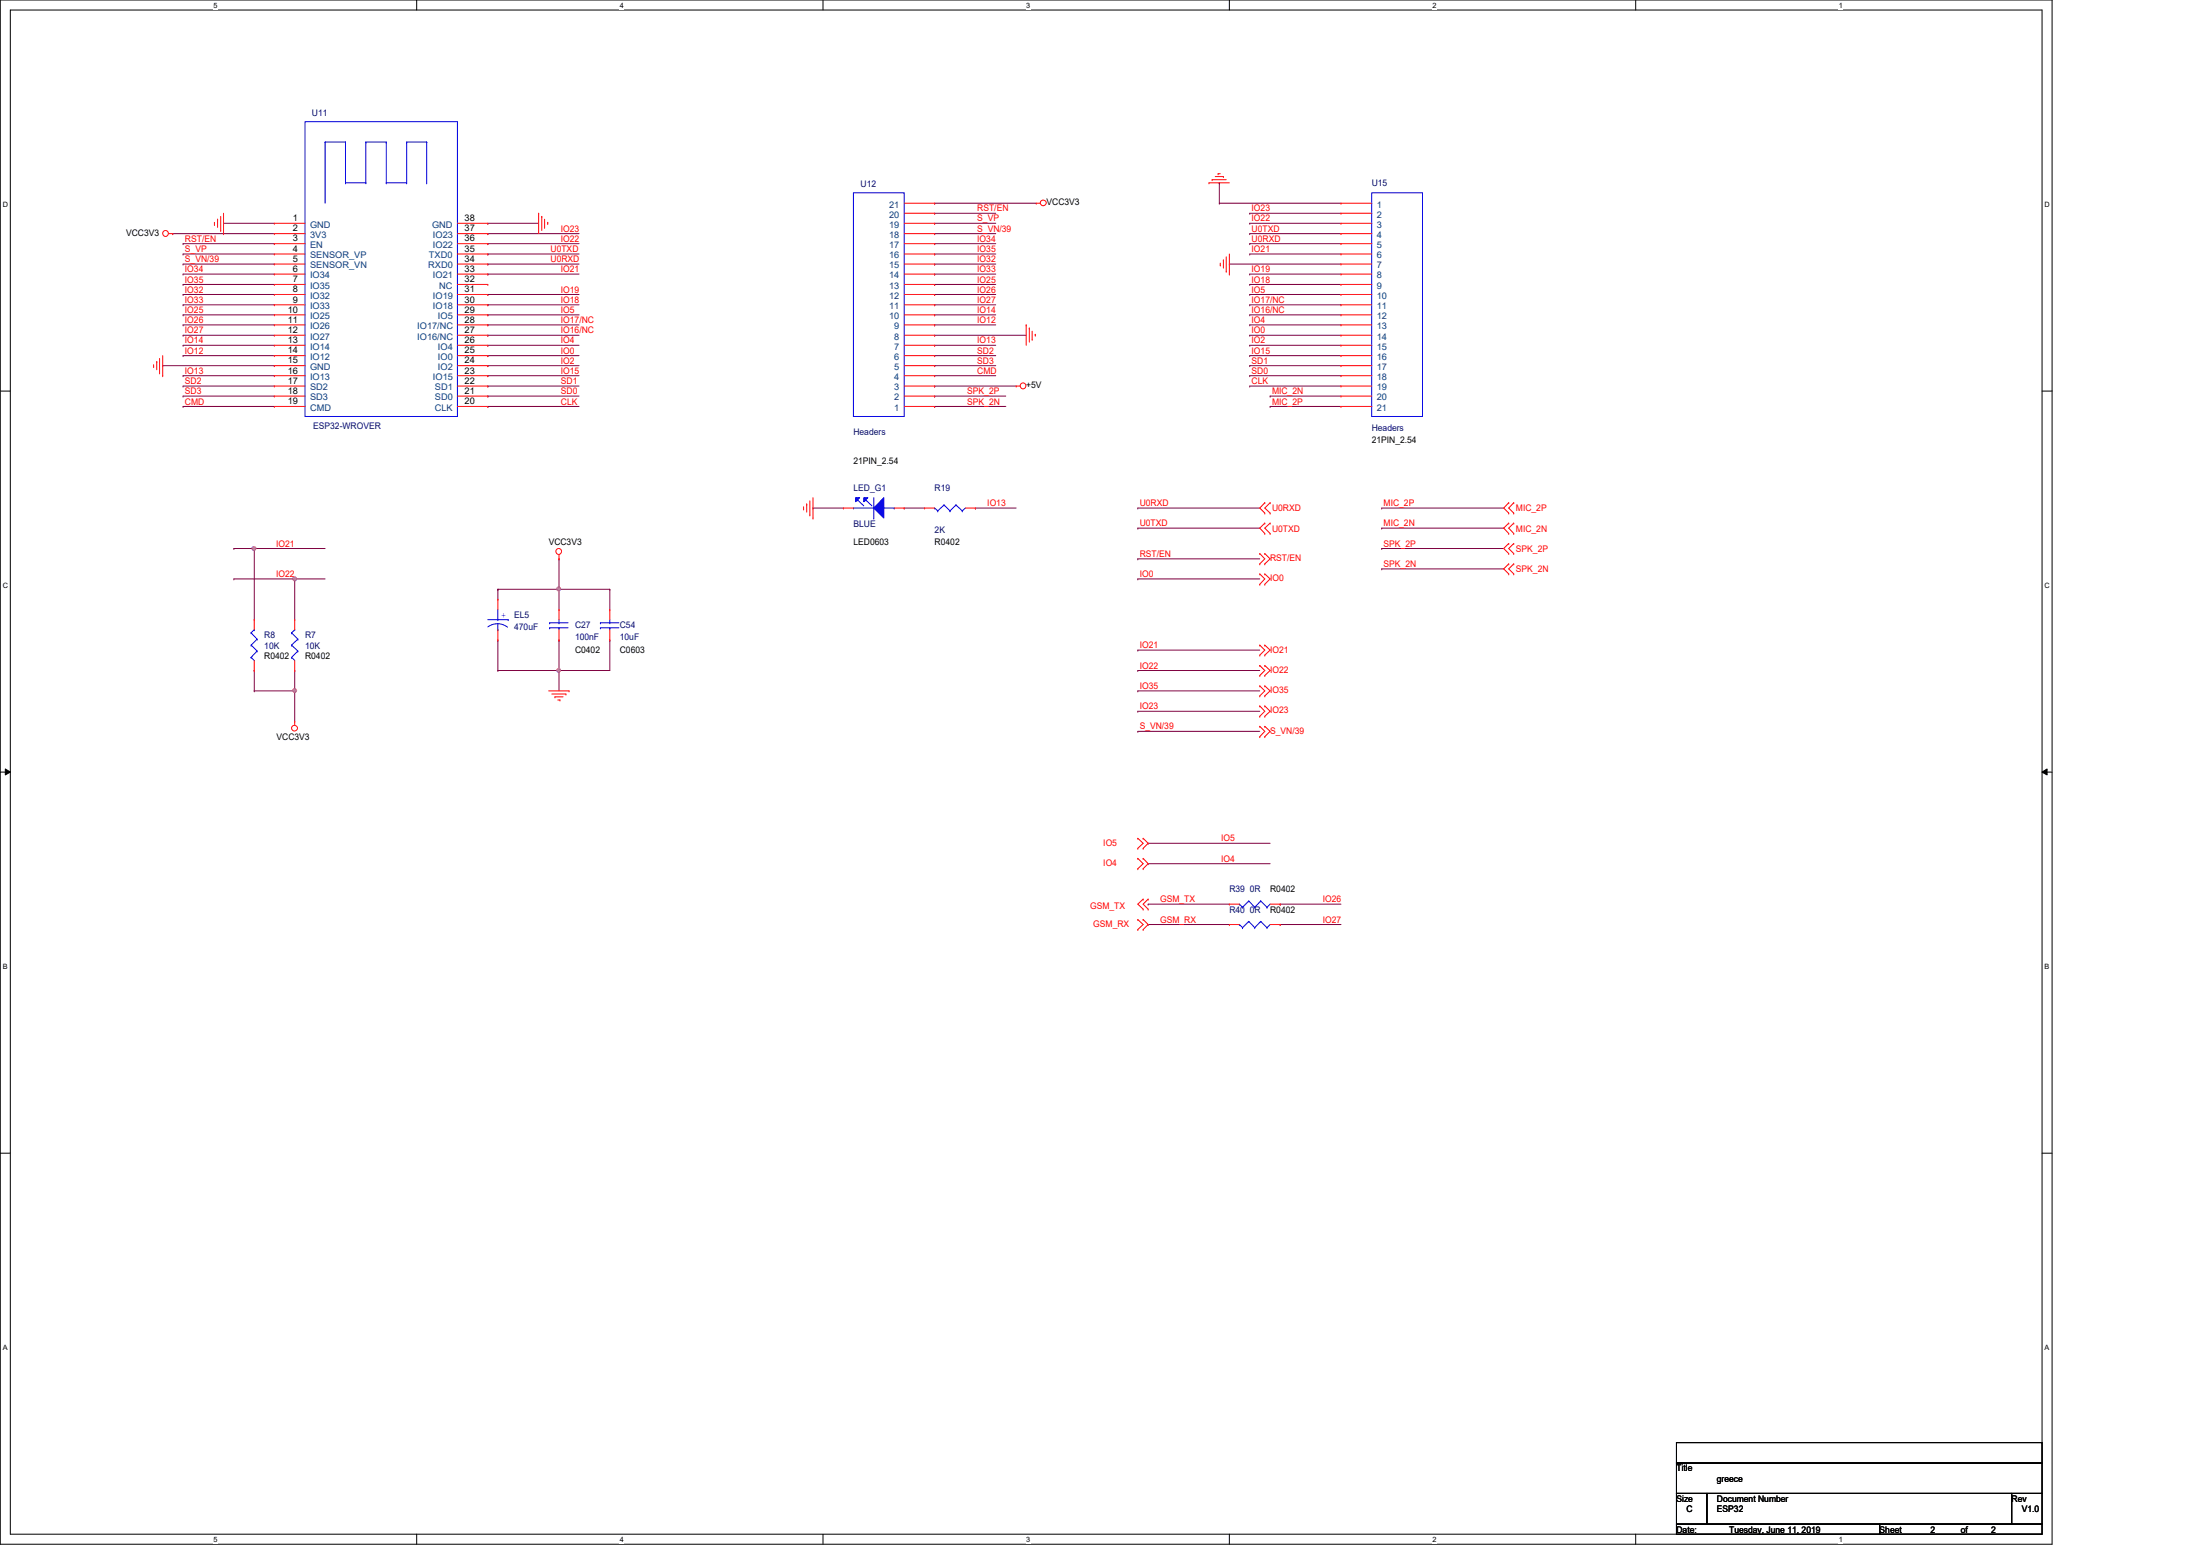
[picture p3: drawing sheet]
<svg xmlns="http://www.w3.org/2000/svg" width="297mm" height="210mm" viewBox="0 0 297 210" stroke-linecap="round" stroke-linejoin="round" font-family="sans-serif">
<path d="M0 0h277.1v208.4h-277.1zM1.4 1.4h274.3v205.7h-274.3z" fill="none" stroke="#000" stroke-width=".14"/>
<g fill="#fff">
<path d="M28.8 .1h.6v1.1h-.6z"/>
<path d="M28.8 207.2h.6v1.1h-.6z"/>
</g>
<path d="M56.3 0v1.4M56.3 207.1v1.3" fill="none" stroke="#000" stroke-width=".14"/>
<g fill="#fff">
<path d="M83.7 .1h.5v1.1h-.5z"/>
<path d="M83.7 207.2h.5v1.1h-.5z"/>
</g>
<path d="M111.1 0v1.4M111.1 207.1v1.3" fill="none" stroke="#000" stroke-width=".14"/>
<g fill="#fff">
<path d="M138.6 .1h.5v1.1h-.5z"/>
<path d="M138.6 207.2h.5v1.1h-.5z"/>
</g>
<path d="M166 0v1.4M166 207.1v1.3" fill="none" stroke="#000" stroke-width=".14"/>
<g fill="#fff">
<path d="M193.4 .1h.6v1.1h-.6z"/>
<path d="M193.4 207.2h.6v1.1h-.6z"/>
</g>
<path d="M220.8 0v1.4M220.8 207.1v1.3" fill="none" stroke="#000" stroke-width=".14"/>
<g fill="#fff">
<path d="M248.3 .1h.5v1.1h-.5z"/>
<path d="M248.3 207.2h.5v1.1h-.5z"/>
<path d="M.4 27.1h.7v1.1h-.7z"/>
<path d="M276.1 27.1h.7v1.1h-.7z"/>
<path d="M.4 78.5h.7v1.1h-.7z"/>
<path d="M276.1 78.5h.7v1.1h-.7z"/>
</g>
<path d="M0 52.8h1.4M275.7 52.8h1.4" fill="none" stroke="#000" stroke-width=".14"/>
<g fill="#fff">
<path d="M.4 129.9h.6v1.1h-.6z"/>
<path d="M276.1 129.9h.6v1.1h-.6z"/>
</g>
<path d="M0 104.2h1.4M.7 103.8l.7 .4-.7 .4zM275.7 104.2l.7-.4v.8zM275.7 104.2h1.4" fill="none" stroke="#000" stroke-width=".14"/>
<path d="M.7 103.8l.7 .4-.7 .4zM275.7 104.2l.7-.4v.8z" fill="#000"/>
<g fill="#fff">
<path d="M.4 181.4h.6v1.1h-.6z"/>
<path d="M276.1 181.4h.6v1.1h-.6z"/>
</g>
<path d="M0 155.7h1.4M275.7 155.7h1.4" fill="none" stroke="#000" stroke-width=".14"/>
<g fill="none" stroke="#7f003f" stroke-width=".14">
<path d="M23.3 31.5h.1M23.3 31.5h13.7M24.7 32.9h.1M24.7 34.3h.1M24.7 35.6h.1M24.7 37h.1M24.7 38.4h.1M24.7 39.8h.1M24.7 39.8h12.3M24.7 38.4h12.3M24.7 32.9h12.3M24.7 37h12.3"/>
<path d="M24.7 34.3h12.3M24.7 35.6h12.3M30.2 30.1h.1M30.2 30.1h6.8M65.9 30.1h.1M65.9 37h.1M65.9 34.3h.1M65.9 35.6h.1M65.9 31.5h.1M65.9 32.9h.1M65.9 39.8h.1M65.9 39.8h12.3"/>
<path d="M65.9 32.9h12.3M65.9 31.5h12.3M65.9 30.1h6.8M65.9 37h12.3M65.9 34.3h12.3M65.9 35.6h12.3M164.6 24.7h.1M164.6 27.4h.1M164.6 24.7v2.7M164.6 27.4h16.5M168.7 39.8h.1M168.7 38.4h.1"/>
<path d="M168.7 32.9h.1M168.7 31.5h.1M168.7 39.8h12.4M168.7 38.4h12.4M168.7 32.9h12.4M168.7 31.5h12.4M22 49.4h.1M22 49.4h15M24.7 45.3h.1M24.7 43.9h.1M24.7 42.5h.1M24.7 50.7h.1"/>
<path d="M24.7 48h.1M24.7 46.6h.1M24.7 41.1h.1M24.7 48h12.3M24.7 45.3h12.3M24.7 43.9h12.3M24.7 42.5h12.3M24.7 41.1h12.3M24.7 46.6h12.3M24.7 50.7h12.3M65.9 48h.1M65.9 41.1h.1"/>
<path d="M65.9 42.5h.1M65.9 49.4h.1M65.9 46.6h.1M65.9 50.7h.1M65.9 48h12.3M65.9 49.4h12.3M65.9 42.5h12.3M65.9 41.1h12.3M65.9 46.6h12.3M65.9 50.7h12.3M39.8 78.1h.1M39.8 78.1h4.1"/>
<path d="M109.8 68.6h.1M109.8 68.6h4.1M122.1 68.6h.1M122.1 68.6h2.7M131.7 68.6h.1M131.7 68.6h5.5M153.6 71.3h.1M153.6 68.6h.1M153.6 78.1h.1M153.6 75.4h.1M153.6 68.6h16.5M153.6 71.3h16.5"/>
<path d="M153.6 78.1h16.5M153.6 75.4h16.5"/>
</g>
<circle cx="39.8" cy="78.1" r=".26" fill="#f0f"/>
<circle cx="39.8" cy="78.1" r=".26" fill="none" stroke="#f0f" stroke-width=".14"/>
<path d="M34.3 74h.1M34.3 74h9.6" fill="none" stroke="#7f003f" stroke-width=".14"/>
<circle cx="34.3" cy="74" r=".26" fill="#f0f"/>
<circle cx="34.3" cy="74" r=".26" fill="none" stroke="#f0f" stroke-width=".14"/>
<g fill="none" stroke="#7f003f" stroke-width=".14">
<path d="M166 35.6h.1M166 35.6h15.1M168.7 28.8h.1M168.7 34.3h.1M168.7 30.1h.1M168.7 37h.1M168.7 28.8h12.4M168.7 34.3h12.4M168.7 30.1h12.4M168.7 37h12.4M24.7 52.1h.1M24.7 53.5h.1"/>
<path d="M24.7 54.9h.1M24.7 52.1h12.3M24.7 53.5h12.3M24.7 54.9h12.3M65.9 52.1h.1M65.9 53.5h.1M65.9 54.9h.1M65.9 43.9h.1M65.9 45.3h.1M65.9 52.1h12.3M65.9 53.5h12.3M65.9 54.9h12.3"/>
<path d="M65.9 43.9h12.3M65.9 45.3h12.3M168.7 46.6h.1M168.7 48h.1M168.7 43.9h.1M168.7 45.3h.1M168.7 52.1h.1M168.7 50.7h.1M168.7 49.4h.1M168.7 41.1h.1M168.7 42.5h.1M168.7 46.6h12.4"/>
<path d="M168.7 48h12.4M168.7 52.1h12.4M168.7 43.9h12.4M168.7 45.3h12.4M168.7 50.7h12.4M168.7 49.4h12.4M168.7 41.1h12.4M168.7 42.5h12.4M75.5 79.5h.1M75.5 79.5v2.8M75.5 86.4h.1M75.5 90.5h.1"/>
<path d="M75.5 86.4v4.1M82.3 86.4h.1M82.3 86.4v4.1h-6.8"/>
</g>
<circle cx="75.4" cy="79.5" r=".26" fill="#f0f"/>
<circle cx="75.4" cy="79.5" r=".26" fill="none" stroke="#f0f" stroke-width=".14"/>
<path d="M75.5 79.5h.1M75.5 75.4h.1M75.5 79.5h6.8M75.5 75.4v4.1M82.3 79.5h.1M82.3 79.5v2.8M34.3 90.5h.1M34.3 93.3h.1M34.3 90.5v2.8M34.3 93.3h5.5" fill="none" stroke="#7f003f" stroke-width=".14"/>
<circle cx="39.8" cy="93.2" r=".26" fill="#f0f"/>
<circle cx="39.8" cy="93.2" r=".26" fill="none" stroke="#f0f" stroke-width=".14"/>
<g fill="none" stroke="#7f003f" stroke-width=".14">
<path d="M126.2 30.1h.1M126.2 31.5h.1M126.2 39.8h.1M126.2 38.4h.1M126.2 37h.1M126.2 28.8h.1M126.2 32.9h.1M126.2 34.3h.1M126.2 35.6h.1M126.2 27.4h.1M126.2 30.1h8.2M126.2 31.5h8.2"/>
<path d="M126.2 39.8h8.2M126.2 38.4h8.2M126.2 37h8.2M126.2 28.8h8.2M126.2 32.9h8.2M126.2 34.3h8.2M126.2 35.6h8.2M126.2 27.4h13.7M126.2 42.5h.1M126.2 52.1h.1M126.2 41.1h.1M126.2 46.6h.1"/>
<path d="M126.2 45.3h.1M126.2 43.9h.1M126.2 48h.1M126.2 49.4h.1M126.2 50.7h.1M126.2 54.9h.1M126.2 53.5h.1M126.2 42.5h8.2M126.2 52.1h11M126.2 41.1h8.2M126.2 46.6h8.2M126.2 45.3h12.4"/>
<path d="M126.2 43.9h8.2M126.2 48h8.2M126.2 49.4h8.2M126.2 50.7h8.2M126.2 54.9h9.6M126.2 53.5h9.6M171.5 53.5h.1M171.5 54.9h.1M171.5 54.9h9.6M171.5 53.5h9.6M31.6 78.1h.1M31.6 74h.1"/>
<path d="M31.6 78.1h8.2M31.6 74h2.7M34.3 74h.1M34.3 74v9.7M39.8 78.1h.1M39.8 78.1v5.6M67.2 79.5h.1M67.2 79.5v1.4M67.2 79.5h8.3M186.6 71.3h.1M186.6 68.6h.1M186.6 76.8h.1"/>
<path d="M186.6 74h.1M186.6 74h16.4M186.6 71.3h16.4M186.6 68.6h16.4M186.6 76.8h16.4M39.8 90.5h.1M39.8 93.3h.1M39.8 90.5v6.9M67.2 90.5h.1M67.2 90.5h8.3M153.6 90.5h.1M153.6 87.8h.1"/>
<path d="M153.6 93.3h.1M153.6 96h.1M153.6 98.7h.1M153.6 90.5h16.5M153.6 87.8h16.5M153.6 93.3h16.5M153.6 96h16.5M153.6 98.7h16.5M155 113.8h.1M155 116.6h.1M155 113.8h16.5M155 116.6h16.5"/>
<path d="M155 122h.1M155 124.8h.1M155 122h11M155 124.8h11M172.8 124.8h.1M172.8 122h.1M172.8 122h8.3M172.8 124.8h8.3"/>
</g>
<circle cx="75.4" cy="90.5" r=".25" fill="#f0f"/>
<circle cx="75.4" cy="90.5" r=".25" fill="none" stroke="#f0f" stroke-width=".14"/>
<path d="M67.2 86.4h.1M67.2 86.4v4.1M75.5 90.5h.1M75.5 90.5v2.8" fill="none" stroke="#7f003f" stroke-width=".14"/>
<g fill="none" stroke="#f00" stroke-width=".14">
<path d="M22.8 31.5h.5M23.3 31.5h.1M29 30.3h.1M29 30v.3M29.4 29.6h.1M29.4 29.6v1.1M29.8 31.1h.1M29.8 29.2v1.9M30.2 31.5h.1M30.2 28.8v2.7M72.7 28.8h.1M72.7 28.8v2.7"/>
<path d="M73.1 29.2h.1M73.1 29.2v1.9M73.5 30.7h.1M73.5 29.6v1.1M74 30h.1M74 30v.3M139.9 27.4h.1M139.9 27.4h.6M163.2 24.7h.1M163.2 24.7h2.8M163.7 24.3h.1M163.7 24.3h1.9"/>
<path d="M164.1 23.8h1.1M164.5 23.5h.1M164.5 23.5h.3M164.8 35.8h.1M164.8 35.5v.3M165.2 23.8h.1M165.2 35.1h.1M165.2 35.1v1.1M165.6 36.6h.1M165.6 34.7v1.9M166 37h.1M166 34.3v2.7"/>
<path d="M20.7 49.5h.1M20.7 49.2v.3M21.2 48.8h.1M21.2 48.8v1.1M21.5 50.3h.1M21.5 48.4v1.9M22 50.7h.1M22 48v2.7M137.2 52.1h.1M137.2 52.1h.5M138.6 43.9h.1M138.6 43.9v2.7"/>
<path d="M139 44.3h.1M139 44.3v1.9M139.4 45.8h.1M139.4 44.7v1.1M139.8 45.1h.1M139.8 45.1v.3M75.5 75.4h.1M75.5 74.9v.5M108.5 68.7h.1M108.5 68.4v.3M108.9 68h.1M108.9 68v1.1"/>
<path d="M109.3 69.5h.1M109.3 67.6v1.9M109.8 69.9h.1M109.8 67.2v2.7M170.1 78.9h.1M170.1 77.5h.1M170.1 76.1h.1M170.1 74.7h.1M170.1 77.5l.7 .6-.7 .8M170.1 74.7l.7 .7-.7 .7M170.8 67.9h.1M170.8 69.3h.1"/>
<path d="M170.8 70.6h.1M170.8 72h.1M170.8 78.9h.1M170.8 77.5h.1M170.8 76.1h.1M170.8 74.7h.1M170.8 67.9l-.7 .7 .7 .7M170.8 70.6l-.7 .7 .7 .7M170.8 77.5l.7 .6-.7 .8M170.8 74.7l.7 .7-.7 .7M171.5 69.3h.1M171.5 67.9h.1"/>
<path d="M171.5 72h.1M171.5 70.6h.1M171.5 67.9l-.7 .7 .7 .7M171.5 70.6l-.7 .7 .7 .7M203.7 67.9h.1M203.7 69.3h.1M203.7 70.6h.1M203.7 72h.1M203.7 73.4h.1M203.7 74.7h.1M203.7 76.1h.1M203.7 77.5h.1"/>
<path d="M203.7 76.1l-.7 .7 .7 .7M203.7 67.9l-.7 .7 .7 .7M203.7 70.6l-.7 .7 .7 .7M203.7 73.4l-.7 .6 .7 .7M204.4 69.3h.1M204.4 67.9h.1M204.4 72h.1M204.4 70.6h.1M204.4 74.7h.1M204.4 73.4h.1M204.4 77.5h.1M204.4 76.1h.1"/>
<path d="M204.4 67.9l-.7 .7 .7 .7M204.4 70.6l-.7 .7 .7 .7M204.4 73.4l-.7 .6 .7 .7M204.4 76.1l-.7 .7 .7 .7M39.8 97.4h.1M39.8 97.4v.5M74.1 93.3h2.7M74.5 93.7h1.9M74.9 94.1h.1M74.9 94.1h1.1M75.3 94.5h.3M75.6 94.5h.1"/>
<path d="M76.4 93.7h.1M76.8 93.3h.1M170.1 91.2h.1M170.1 89.8h.1M170.1 88.4h.1M170.1 87.1h.1M170.1 93.9h.1M170.1 92.6h.1M170.1 96.7h.1M170.1 95.3h.1M170.1 99.4h.1M170.1 98h.1"/>
<path d="M170.1 89.8l.7 .7-.7 .7M170.1 87.1l.7 .7-.7 .6M170.1 92.6l.7 .7-.7 .6M170.1 95.3l.7 .7-.7 .7M170.1 98l.7 .7-.7 .7M170.8 91.2h.1M170.8 89.8h.1M170.8 88.4h.1M170.8 87.1h.1M170.8 93.9h.1M170.8 92.6h.1M170.8 96.7h.1"/>
<path d="M170.8 95.3h.1M170.8 99.4h.1M170.8 98h.1M170.8 89.8l.7 .7-.7 .7M170.8 87.1l.7 .7-.7 .6M170.8 92.6l.7 .7-.7 .6M170.8 95.3l.7 .7-.7 .7M170.8 98l.7 .7-.7 .7M153.6 113.2h.1M153.6 114.5h.1M153.6 115.9h.1M153.6 117.3h.1"/>
<path d="M153.6 113.2l.7 .6-.7 .7M153.6 115.9l.7 .7-.7 .7M154.3 114.5h.1M154.3 113.2h.1M154.3 117.3h.1M154.3 115.9h.1M154.3 113.2l.7 .6-.7 .7M154.3 115.9l.7 .7-.7 .7M153.6 124.1h.1M153.6 125.5h.1M153.6 124.1l.7 .7-.7 .7M154.3 121.4h.1"/>
<path d="M154.3 122.7h.1M154.3 125.5h.1M154.3 124.1h.1M154.3 121.4l-.7 .6 .7 .7M154.3 124.1l.7 .7-.7 .7M155 121.4h.1M155 122.7h.1M155 121.4l-.7 .6 .7 .7"/>
<circle cx="22.3" cy="31.5" r=".39"/>
<circle cx="140.9" cy="27.4" r=".39"/>
<circle cx="138.1" cy="52.1" r=".39"/>
<circle cx="75.4" cy="74.4" r=".39"/>
<circle cx="39.8" cy="98.3" r=".39"/>
</g>
<path d="M226.4 194.7h49.3v2.8h-49.3zM226.4 197.5h49.3v4.1h-49.3zM226.4 201.6h4.1v4.1h-4.1zM226.4 205.7h27.4v1.4h-27.4zM230.5 201.6h41.1v4.1h-41.1zM253.8 205.7h21.9v1.4h-21.9zM271.6 201.6h4.1v4.1h-4.1z" fill="none" stroke="#000" stroke-width=".14"/>
<path d="M119.3 67.2v2.7l-1.3-1.3z" fill="#00f"/>
<path d="M119.3 67.2v2.7l-1.3-1.3z" fill="none" stroke="#00f" stroke-width=".14"/>
<path d="M116.6 67.2h.6l-.6 .5z" fill="#00f"/>
<path d="M116.6 67.2h.6l-.6 .5z" fill="none" stroke="#00f" stroke-width=".14"/>
<path d="M115.5 67.2h.6l-.6 .5z" fill="#00f"/>
<g fill="none" stroke="#00f" stroke-width=".14">
<path d="M41.2 16.4h20.6v39.8h-20.6zM43.9 19.2h.1M43.9 19.2v8.2M43.9 19.2h2.7M46.6 19.2h.1M46.6 19.2v5.5M49.4 19.2h.1M49.4 19.2h2.8M49.4 19.2v5.5M52.2 19.2h.1M52.2 19.2v5.5M54.9 19.2h.1"/>
<path d="M54.9 19.2h2.7M54.9 19.2v5.5M57.6 19.2h.1M57.6 19.2v5.5M46.6 24.7h.1M46.6 24.7h2.8M49.4 24.7h.1M52.2 24.7h.1M52.2 24.7h2.7M54.9 24.7h.1M57.6 24.7h.1M115.2 26h6.9v30.2h-6.9z"/>
<path d="M185.2 26h6.9v30.2h-6.9zM115.2 68.6h.1M115.2 68.6h2.8M115.5 67.2h.6l-.6 .5zM115.8 67.5h.1M115.8 67.5l.8 .8M116.9 67.5h.1M116.9 67.5l.8 .8M118 69.9h.1M118 67.2v2.7M119.3 68.6h1.4M120.7 68.6h.1"/>
<path d="M126.2 68.6h.1M126.2 68.6l.4 .4M126.6 69h.1M127.5 68.2h.1M127.5 68.2l.8 .8M127.5 68.2l-.9 .8M128.3 69h.1M129.1 68.2h.1M129.1 68.2l.8 .8M129.1 68.2l-.8 .8M129.9 69h.1M130.3 68.6l-.4 .4"/>
<path d="M33.9 88.7h.1M33.9 87.1h.1M33.9 85.4h.1M33.9 88.7l.4 .5M33.9 87.1l.8 .8M33.9 85.4l.8 .9M34.3 85h.1M34.3 85l-.4 .4M34.7 87.9h.1M34.7 86.3h.1M34.7 87.9l-.8 .8M34.7 86.3l-.8 .8"/>
<path d="M39.4 88.7h.1M39.4 87.1h.1M39.4 85.4h.1M39.4 88.7l.4 .5M39.4 87.1l.8 .8M39.4 85.4l.8 .9M39.8 85h.1M39.8 85l-.4 .4M40.2 87.9h.1M40.2 86.3h.1M40.2 87.9l-.8 .8M40.2 86.3l-.8 .8"/>
<path d="M65.9 83.7h2.7M67.2 85h.1M67.2 83.7h.1M67.2 84.2a2.16 2.16 0 0 1 1.3 .5M67.2 84.2a2.12 2.12 0 0 0-1.3 .4M67.2 82.3v1.4M67.2 84.2v.8M68.6 83.7h.1M74.2 84.1h.1M74.2 84.8h.1M74.2 84.1h2.5M74.2 84.8h2.5"/>
<path d="M75.5 84.8h.1M75.5 84.1h.1M75.5 83.7v.4M75.5 84.8v.2M81.1 84.1h.1M81.1 84.8h.1M81.1 84.1h2.5M81.1 84.8h2.5M82.3 84.8h.1M82.3 84.1h.1M82.3 83.7v.4M82.3 84.8v.2"/>
<path d="M167.3 122h.1M167.3 124.8h.1M167.3 122l.5 .5M167.3 124.8l.5 .4M167.8 122.5h.1M167.8 125.2h.1M168.6 121.6h.1M168.6 124.4h.1M168.6 121.6l.8 .9M168.6 121.6l-.8 .9M168.6 124.4l.8 .8M168.6 124.4l-.8 .8"/>
<path d="M169.4 122.5h.1M169.4 125.2h.1M170.2 121.6h.1M170.2 124.4h.1M170.2 121.6l.9 .9M170.2 121.6l-.8 .9M170.2 124.4l.9 .8M170.2 124.4l-.8 .8M171.1 122.5h.1M171.1 125.2h.1M171.5 122l-.4 .5M171.5 124.8l-.4 .4"/>
</g>
<g fill="none" stroke="#f00" stroke-width=".14">
<path d="M37 30.1h.1M37 31.5h.1M37 32.9h.1M37 34.3h.1M37 35.6h.1M37 37h.1M37 38.4h.1M37 39.8h.1M37 30.1h4.2M37 31.5h4.2M37 32.9h4.2M37 34.3h4.2"/>
<path d="M37 35.6h4.2M37 37h4.2M37 38.4h4.2M37 39.8h4.2M61.8 30.1h4.1M61.8 31.5h4.1M61.8 32.9h4.1M61.8 34.3h4.1M61.8 35.6h4.1M61.8 37h4.1M61.8 38.4h4.1M61.8 39.8h4.1"/>
<path d="M65.9 30.1h.1M65.9 31.5h.1M65.9 32.9h.1M65.9 34.3h.1M65.9 35.6h.1M65.9 37h.1M65.9 38.4h.1M65.9 39.8h.1M122.1 30.1h4.1M122.1 31.5h4.1M122.1 32.9h4.1M122.1 34.3h4.1"/>
<path d="M122.1 35.6h4.1M122.1 37h4.1M122.1 38.4h4.1M122.1 39.8h4.1M122.1 28.8h4.1M122.1 27.4h4.1M126.2 39.8h.1M126.2 38.4h.1M126.2 37h.1M126.2 35.6h.1M126.2 34.3h.1M126.2 32.9h.1"/>
<path d="M126.2 31.5h.1M126.2 30.1h.1M126.2 28.8h.1M126.2 27.4h.1M181.1 27.4h.1M181.1 28.8h.1M181.1 30.1h.1M181.1 31.5h.1M181.1 32.9h.1M181.1 34.3h.1M181.1 35.6h.1M181.1 37h.1"/>
<path d="M181.1 38.4h.1M181.1 39.8h.1M181.1 30.1h4.1M181.1 31.5h4.1M181.1 32.9h4.1M181.1 34.3h4.1M181.1 35.6h4.1M181.1 37h4.1M181.1 38.4h4.1M181.1 39.8h4.1M181.1 28.8h4.1M181.1 27.4h4.1"/>
<path d="M37 41.1h.1M37 42.5h.1M37 43.9h.1M37 45.3h.1M37 46.6h.1M37 48h.1M37 49.4h.1M37 50.7h.1M37 52.1h.1M37 53.5h.1M37 54.9h.1M37 41.1h4.2"/>
<path d="M37 42.5h4.2M37 43.9h4.2M37 45.3h4.2M37 46.6h4.2M37 48h4.2M37 49.4h4.2M37 50.7h4.2M37 52.1h4.2M37 53.5h4.2M37 54.9h4.2M61.8 41.1h4.1M61.8 42.5h4.1"/>
<path d="M61.8 43.9h4.1M61.8 45.3h4.1M61.8 46.6h4.1M61.8 48h4.1M61.8 49.4h4.1M61.8 50.7h4.1M61.8 52.1h4.1M61.8 53.5h4.1M61.8 54.9h4.1M65.9 41.1h.1M65.9 42.5h.1M65.9 43.9h.1"/>
<path d="M65.9 45.3h.1M65.9 46.6h.1M65.9 48h.1M65.9 49.4h.1M65.9 52.1h.1M65.9 53.5h.1M65.9 54.9h.1M65.9 50.7h.1M122.1 41.1h4.1M122.1 42.5h4.1M122.1 43.9h4.1M122.1 45.3h4.1"/>
<path d="M122.1 46.6h4.1M122.1 48h4.1M122.1 49.4h4.1M122.1 50.7h4.1M122.1 52.1h4.1M122.1 53.5h4.1M122.1 54.9h4.1M126.2 54.9h.1M126.2 53.5h.1M126.2 52.1h.1M126.2 50.7h.1M126.2 49.4h.1"/>
<path d="M126.2 48h.1M126.2 46.6h.1M126.2 45.3h.1M126.2 43.9h.1M126.2 42.5h.1M126.2 41.1h.1M181.1 41.1h.1M181.1 42.5h.1M181.1 43.9h.1M181.1 45.3h.1M181.1 46.6h.1M181.1 48h.1"/>
<path d="M181.1 49.4h.1M181.1 50.7h.1M181.1 52.1h.1M181.1 53.5h.1M181.1 54.9h.1M181.1 41.1h4.1M181.1 42.5h4.1M181.1 43.9h4.1M181.1 45.3h4.1M181.1 46.6h4.1M181.1 48h4.1M181.1 49.4h4.1"/>
<path d="M181.1 50.7h4.1M181.1 52.1h4.1M181.1 53.5h4.1M181.1 54.9h4.1M113.9 68.6h.1M113.9 68.6h1.3M120.7 68.6h1.4M122.1 68.6h.1M124.8 68.6h.1M124.8 68.6h1.4M130.3 68.6h1.4M131.7 68.6h.1"/>
<path d="M34.3 90.5h.1M34.3 83.7h.1M34.3 83.7v1.3M34.3 89.2v1.3M39.8 90.5h.1M39.8 83.7h.1M39.8 83.7v1.3M39.8 89.2v1.3M67.2 80.9h.1M67.2 86.4h.1M67.2 80.9v1.4M67.2 85v1.4"/>
<path d="M75.5 86.4h.1M75.5 82.3h.1M75.5 82.3v1.4M75.5 85v1.4M82.3 86.4h.1M82.3 82.3h.1M82.3 82.3v1.4M82.3 85v1.4M166 122h.1M166 124.8h.1M166 122h1.3M166 124.8h1.3"/>
<path d="M171.5 122h1.3M171.5 124.8h1.3M172.8 122h.1M172.8 124.8h.1"/>
</g>
<circle cx="39.8" cy="78.1" r=".26" fill="#f0f"/>
<circle cx="39.8" cy="78.1" r=".26" fill="none" stroke="#f0f" stroke-width=".14"/>
<circle cx="34.3" cy="74" r=".26" fill="#f0f"/>
<circle cx="34.3" cy="74" r=".26" fill="none" stroke="#f0f" stroke-width=".14"/>
<circle cx="75.4" cy="79.5" r=".26" fill="#f0f"/>
<circle cx="75.4" cy="79.5" r=".26" fill="none" stroke="#f0f" stroke-width=".14"/>
<circle cx="39.8" cy="93.2" r=".26" fill="#f0f"/>
<circle cx="39.8" cy="93.2" r=".26" fill="none" stroke="#f0f" stroke-width=".14"/>
<circle cx="75.4" cy="90.5" r=".25" fill="#f0f"/>
<circle cx="75.4" cy="90.5" r=".25" fill="none" stroke="#f0f" stroke-width=".14"/>
<g font-size="1.2" fill="#00007f">
<text x="42.1" y="15.7">U11</text>
<text x="116.2" y="25.3">U12</text>
<text x="185.2" y="25.1">U15</text>
<text x="42.3" y="57.9">ESP32-WROVER</text>
<text x="115.2" y="58.7">Headers</text>
<text x="185.2" y="58.2">Headers</text>
<text x="115.2" y="66.3">LED_G1</text>
<text x="115.2" y="71.1">BLUE</text>
<text x="126.2" y="66.3">R19</text>
<text x="126.2" y="71.9">2K</text>
<text x="69.4" y="83.4">EL5</text>
<text x="35.7" y="86.1">R8</text>
<text x="35.7" y="87.5">10K</text>
<text x="41.2" y="86.1">R7</text>
<text x="41.2" y="87.5">10K</text>
<text x="69.4" y="85">470uF</text>
<text x="77.6" y="84.8">C27</text>
<text x="77.6" y="86.4">100nF</text>
<text x="83.7" y="84.8">C54</text>
<text x="83.7" y="86.4">10uF</text>
<text x="166" y="120.4">R39 0R</text>
<text x="166" y="123.2">R40 0R</text>
</g>
<g font-size="1.2">
<text x="39.5" y="29.8">1</text>
<text x="62.7" y="29.8">38</text>
<text x="141.3" y="27.7">VCC3V3</text>
<text x="17" y="31.8">VCC3V3</text>
<text x="39.5" y="31.2">2</text>
<text x="39.5" y="32.6">3</text>
<text x="39.5" y="34">4</text>
<text x="39.5" y="35.3">5</text>
<text x="62.7" y="31.2">37</text>
<text x="62.7" y="32.6">36</text>
<text x="62.7" y="34">35</text>
<text x="62.7" y="35.3">34</text>
<text x="39.5" y="36.7">6</text>
<text x="39.5" y="38.1">7</text>
<text x="39.5" y="39.5">8</text>
<text x="39.5" y="40.9">9</text>
<text x="62.7" y="36.7">33</text>
<text x="62.7" y="38.1">32</text>
<text x="62.7" y="39.5">31</text>
<text x="62.7" y="40.9">30</text>
<text x="38.9" y="42.2">10</text>
<text x="38.9" y="43.6">11</text>
<text x="38.9" y="45">12</text>
<text x="38.9" y="46.3">13</text>
<text x="38.9" y="47.7">14</text>
<text x="62.7" y="42.2">29</text>
<text x="62.7" y="43.6">28</text>
<text x="62.7" y="45">27</text>
<text x="62.7" y="46.3">26</text>
<text x="62.7" y="47.7">25</text>
<text x="38.9" y="49.1">15</text>
<text x="38.9" y="50.4">16</text>
<text x="38.9" y="51.8">17</text>
<text x="38.9" y="53.2">18</text>
<text x="62.7" y="49.1">24</text>
<text x="62.7" y="51.8">22</text>
<text x="62.7" y="53.2">21</text>
<text x="62.7" y="50.4">23</text>
<text x="138.6" y="52.4">+5V</text>
<text x="38.9" y="54.6">19</text>
<text x="62.7" y="54.6">20</text>
<text x="185.2" y="59.8">21PIN_2.54</text>
<text x="115.2" y="62.6">21PIN_2.54</text>
<text x="74.1" y="73.5">VCC3V3</text>
<text x="115.2" y="73.5">LED0603</text>
<text x="126.2" y="73.5">R0402</text>
<text x="35.7" y="88.9">R0402</text>
<text x="41.2" y="88.9">R0402</text>
<text x="77.6" y="88.1">C0402</text>
<text x="83.7" y="88.1">C0603</text>
<text x="37.3" y="99.9">VCC3V3</text>
<text x="171.5" y="120.4">R0402</text>
<text x="171.5" y="123.2">R0402</text>
<text x="226.4" y="198.6">Title</text>
<text x="226.4" y="202.7">Size</text>
<text x="231.8" y="202.7">Document Number</text>
<text x="231.8" y="200">greece</text>
<text x="271.6" y="202.7">Rev</text>
<text x="226.4" y="206.9">Date:</text>
<text x="227.7" y="204.1">C</text>
<text x="231.8" y="204.1">ESP32</text>
<text x="233.5" y="206.9">Tuesday, June 11, 2019</text>
<text x="253.8" y="206.9">Sheet</text>
<text x="260.6" y="206.9">2</text>
<text x="264.7" y="206.9">of</text>
<text x="268.9" y="206.9">2</text>
<text x="273" y="204.1">V1.0</text>
</g>
<g font-size="1.2" fill="#003f7f">
<text x="120.1" y="29.4">20</text>
<text x="120.1" y="28">21</text>
<text x="185.9" y="28">1</text>
<text x="185.9" y="29.4">2</text>
<text x="41.9" y="30.7">GND</text>
<text x="41.9" y="32.1">3V3</text>
<text x="41.9" y="33.5">EN</text>
<text x="41.9" y="34.9">SENSOR_VP</text>
<text x="57.9" y="34.9">TXD0</text>
<text x="58.3" y="30.7">GND</text>
<text x="58.5" y="32.1">IO23</text>
<text x="58.5" y="33.5">IO22</text>
<text x="120.1" y="34.9">16</text>
<text x="120.1" y="33.5">17</text>
<text x="120.1" y="32.1">18</text>
<text x="120.1" y="30.7">19</text>
<text x="185.9" y="30.7">3</text>
<text x="185.9" y="32.1">4</text>
<text x="185.9" y="33.5">5</text>
<text x="185.9" y="34.9">6</text>
<text x="41.9" y="36.2">SENSOR_VN</text>
<text x="41.9" y="37.6">IO34</text>
<text x="41.9" y="39">IO35</text>
<text x="41.9" y="40.3">IO32</text>
<text x="41.9" y="41.7">IO33</text>
<text x="57.8" y="36.2">RXD0</text>
<text x="58.5" y="37.6">IO21</text>
<text x="58.5" y="40.3">IO19</text>
<text x="58.5" y="41.7">IO18</text>
<text x="59.3" y="39">NC</text>
<text x="120.1" y="41.7">11</text>
<text x="120.1" y="40.3">12</text>
<text x="120.1" y="39">13</text>
<text x="120.1" y="37.6">14</text>
<text x="120.1" y="36.2">15</text>
<text x="185.9" y="36.2">7</text>
<text x="185.9" y="37.6">8</text>
<text x="185.9" y="39">9</text>
<text x="185.9" y="40.3">10</text>
<text x="185.9" y="41.7">11</text>
<text x="41.9" y="43.1">IO25</text>
<text x="41.9" y="44.4">IO26</text>
<text x="41.9" y="45.8">IO27</text>
<text x="41.9" y="47.2">IO14</text>
<text x="56.3" y="44.4">IO17/NC</text>
<text x="56.3" y="45.8">IO16/NC</text>
<text x="59.1" y="43.1">IO5</text>
<text x="59.1" y="47.2">IO4</text>
<text x="120.1" y="43.1">10</text>
<text x="120.7" y="47.2">7</text>
<text x="120.7" y="45.8">8</text>
<text x="120.7" y="44.4">9</text>
<text x="185.9" y="43.1">12</text>
<text x="185.9" y="44.4">13</text>
<text x="185.9" y="45.8">14</text>
<text x="185.9" y="47.2">15</text>
<text x="41.9" y="48.6">IO12</text>
<text x="41.9" y="50">GND</text>
<text x="41.9" y="51.3">IO13</text>
<text x="41.9" y="52.7">SD2</text>
<text x="58.5" y="51.3">IO15</text>
<text x="58.7" y="52.7">SD1</text>
<text x="59.1" y="48.6">IO0</text>
<text x="59.1" y="50">IO2</text>
<text x="120.7" y="52.7">3</text>
<text x="120.7" y="51.3">4</text>
<text x="120.7" y="50">5</text>
<text x="120.7" y="48.6">6</text>
<text x="185.9" y="48.6">16</text>
<text x="185.9" y="50">17</text>
<text x="185.9" y="51.3">18</text>
<text x="185.9" y="52.7">19</text>
<text x="41.9" y="54.1">SD3</text>
<text x="41.9" y="55.5">CMD</text>
<text x="58.7" y="54.1">SD0</text>
<text x="58.7" y="55.5">CLK</text>
<text x="120.7" y="55.5">1</text>
<text x="120.7" y="54.1">2</text>
<text x="185.9" y="54.1">20</text>
<text x="185.9" y="55.5">21</text>
</g>
<g font-size="1.2" fill="#f00">
<text x="131.9" y="29.9">S_VP</text>
<text x="131.9" y="28.5">RST/EN</text>
<text x="169" y="28.5">IO23</text>
<text x="169" y="29.9">IO22</text>
<text x="25" y="32.6">RST/EN</text>
<text x="25" y="34">S_VP</text>
<text x="25" y="35.4">S_VN/39</text>
<text x="74.3" y="34">U0TXD</text>
<text x="74.3" y="35.4">U0RXD</text>
<text x="75.7" y="31.3">IO23</text>
<text x="75.7" y="32.6">IO22</text>
<text x="131.9" y="31.3">S_VN/39</text>
<text x="131.9" y="32.6">IO34</text>
<text x="131.9" y="34">IO35</text>
<text x="131.9" y="35.4">IO32</text>
<text x="169" y="32.6">U0RXD</text>
<text x="169" y="31.3">U0TXD</text>
<text x="169" y="34">IO21</text>
<text x="25" y="40.9">IO33</text>
<text x="25" y="36.7">IO34</text>
<text x="25" y="38.1">IO35</text>
<text x="25" y="39.5">IO32</text>
<text x="75.7" y="36.7">IO21</text>
<text x="75.7" y="39.5">IO19</text>
<text x="75.7" y="40.9">IO18</text>
<text x="131.9" y="40.9">IO27</text>
<text x="131.9" y="39.5">IO26</text>
<text x="131.9" y="38.1">IO25</text>
<text x="131.9" y="36.7">IO33</text>
<text x="169" y="39.5">IO5</text>
<text x="169" y="38.1">IO18</text>
<text x="169" y="36.7">IO19</text>
<text x="169" y="40.9">IO17/NC</text>
<text x="25" y="45">IO27</text>
<text x="25" y="43.6">IO26</text>
<text x="25" y="42.2">IO25</text>
<text x="25" y="47.8">IO12</text>
<text x="25" y="46.4">IO14</text>
<text x="75.7" y="47.8">IO0</text>
<text x="75.7" y="42.2">IO5</text>
<text x="75.7" y="46.4">IO4</text>
<text x="75.7" y="43.6">IO17/NC</text>
<text x="75.7" y="45">IO16/NC</text>
<text x="131.9" y="42.2">IO14</text>
<text x="131.9" y="46.4">IO13</text>
<text x="131.9" y="43.6">IO12</text>
<text x="131.9" y="47.8">SD2</text>
<text x="169" y="46.4">IO2</text>
<text x="169" y="47.8">IO15</text>
<text x="169" y="43.6">IO4</text>
<text x="169" y="45">IO0</text>
<text x="169" y="42.2">IO16/NC</text>
<text x="25" y="50.5">IO13</text>
<text x="25" y="51.9">SD2</text>
<text x="25" y="53.2">SD3</text>
<text x="75.7" y="49.1">IO2</text>
<text x="75.7" y="50.5">IO15</text>
<text x="75.7" y="51.9">SD1</text>
<text x="75.7" y="53.2">SD0</text>
<text x="130.6" y="53.2">SPK_2P</text>
<text x="131.9" y="49.1">SD3</text>
<text x="131.9" y="50.5">CMD</text>
<text x="169" y="51.9">CLK</text>
<text x="169" y="50.5">SD0</text>
<text x="169" y="49.1">SD1</text>
<text x="171.7" y="53.2">MIC_2N</text>
<text x="25" y="54.6">CMD</text>
<text x="75.7" y="54.6">CLK</text>
<text x="130.6" y="54.6">SPK_2N</text>
<text x="171.7" y="54.6">MIC_2P</text>
<text x="133.3" y="68.3">IO13</text>
<text x="153.9" y="71">U0TXD</text>
<text x="153.9" y="68.3">U0RXD</text>
<text x="171.7" y="69">U0RXD</text>
<text x="171.7" y="71.8">U0TXD</text>
<text x="186.8" y="71">MIC_2N</text>
<text x="186.8" y="68.3">MIC_2P</text>
<text x="204.7" y="69">MIC_2P</text>
<text x="204.7" y="71.8">MIC_2N</text>
<text x="37.3" y="73.8">IO21</text>
<text x="37.3" y="77.9">IO22</text>
<text x="153.9" y="77.9">IO0</text>
<text x="153.9" y="75.2">RST/EN</text>
<text x="171.5" y="75.7">RST/EN</text>
<text x="186.8" y="76.5">SPK_2N</text>
<text x="186.8" y="73.8">SPK_2P</text>
<text x="204.7" y="74.5">SPK_2P</text>
<text x="204.7" y="77.3">SPK_2N</text>
<text x="171.5" y="78.5">IO0</text>
<text x="153.9" y="87.5">IO21</text>
<text x="171.5" y="88.1">IO21</text>
<text x="153.9" y="90.3">IO22</text>
<text x="153.9" y="93">IO35</text>
<text x="153.9" y="95.8">IO23</text>
<text x="171.5" y="90.8">IO22</text>
<text x="171.5" y="93.6">IO35</text>
<text x="153.9" y="98.5">S_VN/39</text>
<text x="171.5" y="96.3">IO23</text>
<text x="171.5" y="99.1">S_VN/39</text>
<text x="164.9" y="113.6">IO5</text>
<text x="149" y="114.1">IO5</text>
<text x="149" y="116.9">IO4</text>
<text x="164.9" y="116.3">IO4</text>
<text x="147.2" y="122.6">GSM_TX</text>
<text x="147.6" y="125.1">GSM_RX</text>
<text x="156.6" y="121.8">GSM_TX</text>
<text x="156.6" y="124.5">GSM_RX</text>
<text x="178.6" y="124.5">IO27</text>
<text x="178.6" y="121.8">IO26</text>
</g>
<text font-size="1.2" fill="#00f" x="67.6" y="83.4">+</text>
<g font-size="1">
<text x="28.8" y="1">5</text>
<text x="83.7" y="1">4</text>
<text x="138.6" y="1">3</text>
<text x="193.4" y="1">2</text>
<text x="248.3" y="1">1</text>
<text x=".4" y="27.9">D</text>
<text x="276.1" y="27.9">D</text>
<text x=".4" y="79.4">C</text>
<text x="276.1" y="79.4">C</text>
<text x=".4" y="130.8">B</text>
<text x="276.1" y="130.8">B</text>
<text x=".4" y="182.2">A</text>
<text x="276.1" y="182.2">A</text>
<text x="28.8" y="208.1">5</text>
<text x="83.7" y="208.1">4</text>
<text x="138.6" y="208.1">3</text>
<text x="193.4" y="208.1">2</text>
<text x="248.3" y="208.1">1</text>
</g>
</svg>
